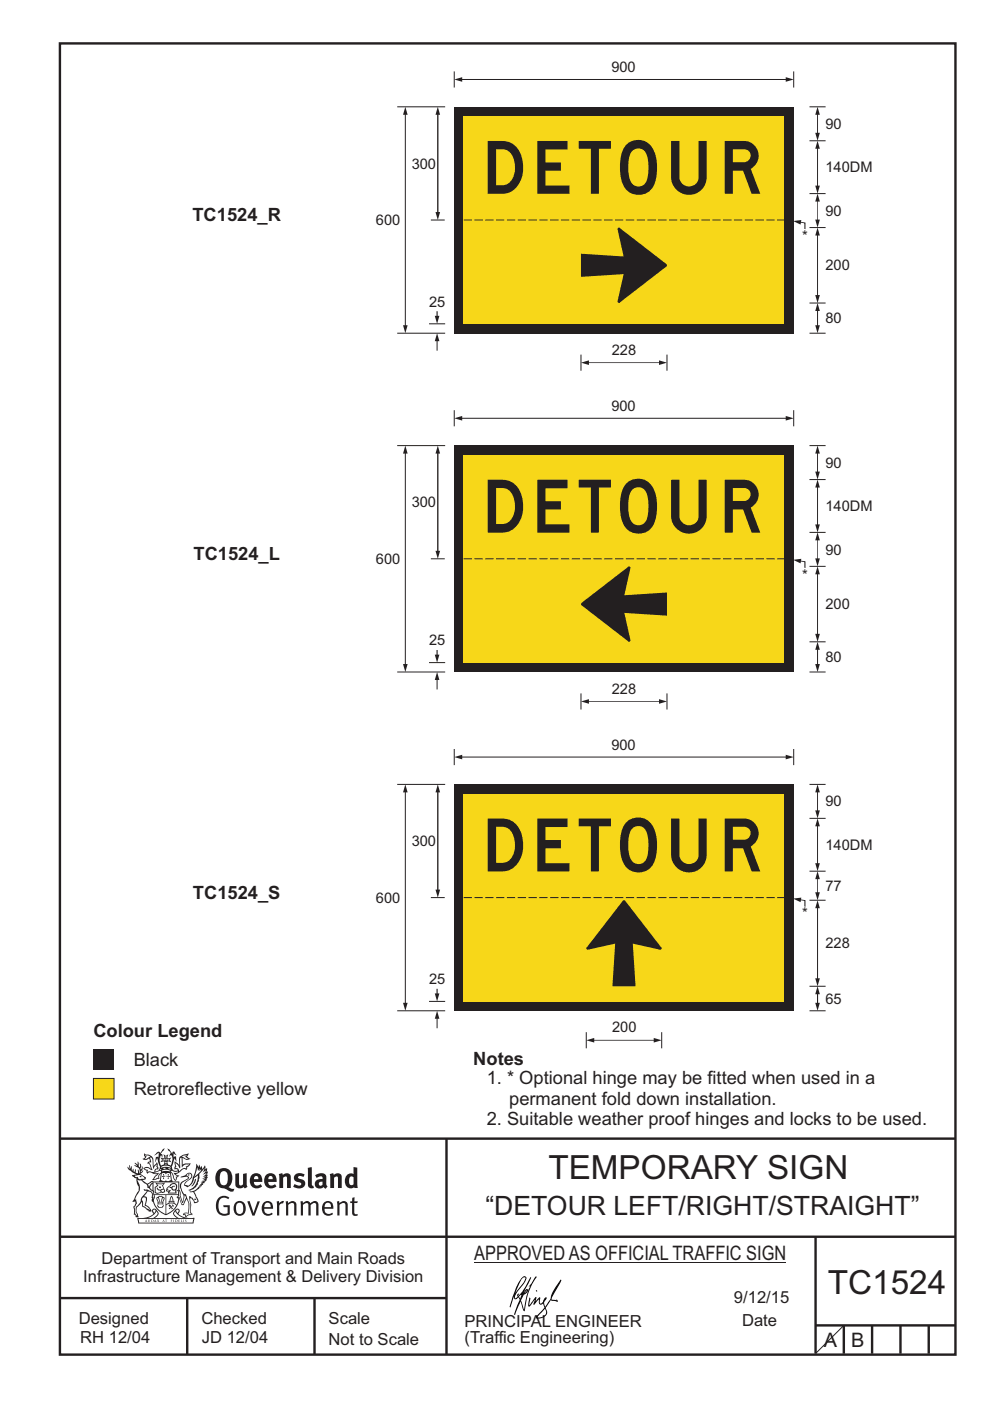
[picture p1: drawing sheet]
<svg xmlns="http://www.w3.org/2000/svg" width="210mm" height="297mm" viewBox="0 0 210 297" stroke-linecap="round" stroke-linejoin="round" font-family="sans-serif">
<g fill="none" stroke="#231f20" stroke-width=".51">
<path d="M12.7 9.2h190v278h-190zM12.7 241.4h189.9M94.7 241.4v45.8M12.7 275.2h82M12.7 262.2h190.1M39.7 275.2v12M66.7 275.2v12M173 262.2v24.8M173 281h29.6M179 281v6M185 281v6M191 281v6"/>
<path d="M197 281v6"/>
</g>
<g fill="#231f20">
<path d="M47 248.5a2.55 2.55 0 0 0 0 2.7l.3 .1a.81 .81 0 0 0 1-.9v-.6a1.04 1.04 0 0 0-1.1-1.5zM46.3 248.1a1.82 1.82 0 0 1 2.1-.2 1.82 1.82 0 0 1 .9 1.9 2.29 2.29 0 0 1-.8 1.9l.7 .3h.5l-.2 .6a2.87 2.87 0 0 1-2-.7 2.12 2.12 0 0 1-1.7-3.1z" fill-rule="evenodd"/>
<path d="M49.9 248.9l.8-.2v2a.46 .46 0 0 0 .2 .6 .46 .46 0 0 0 .7-.2v-2.2l.7-.2v2.4l.2 .5-.6 .4-.2-.3a1.02 1.02 0 0 1-1.2 .2 1.02 1.02 0 0 1-.6-1.1z" fill-rule="evenodd"/>
<path d="M54 249.5l-.1 .5h.9a.49 .49 0 0 0-.2-.6 .49 .49 0 0 0-.6 .1zM53.4 249.2a1.34 1.34 0 0 1 1.6-.3 1.34 1.34 0 0 1 .6 1.5v.2h-1.7a.77 .77 0 0 0 .5 .8 .77 .77 0 0 0 .9-.3l.3 .4a1.59 1.59 0 0 1-2.1 .2 1.59 1.59 0 0 1-.4-2z" fill-rule="evenodd"/>
<path d="M57 249.5l-.1 .5h.9a.49 .49 0 0 0-.2-.6 .49 .49 0 0 0-.6 .1zM56.4 249.2a1.34 1.34 0 0 1 1.6-.3 1.34 1.34 0 0 1 .7 1.5v.2h-1.8a.77 .77 0 0 0 .5 .8 .77 .77 0 0 0 .9-.3l.3 .4a1.59 1.59 0 0 1-2 .2 1.59 1.59 0 0 1-.5-2z" fill-rule="evenodd"/>
<path d="M59.1 248.9l.8-.2 .1 .4a.95 .95 0 0 1 1-.3 .95 .95 0 0 1 .7 .8v2.3h-.8v-2.3a.46 .46 0 0 0-.8 .1v2.2h-.9z" fill-rule="evenodd"/>
<path d="M62.5 249.1a1.75 1.75 0 0 1 2.1-.1l-.2 .5-.6-.2a.43 .43 0 0 0-.6 .3l.4 .3a1.04 1.04 0 0 1 1.2 1.2 1.04 1.04 0 0 1-1.4 .9l-1.2-.4 .3-.6 1 .4 .4-.4a.88 .88 0 0 0-1-.5l-.4-.2-.1-.4z" fill-rule="evenodd"/>
<path d="M65.3 247.6l.8-.2 .1 3.8 .2 .2 .2 .5a.88 .88 0 0 1-1-.1 .88 .88 0 0 1-.3-1z" fill-rule="evenodd"/>
<path d="M67.8 250.6a.43 .43 0 0 0-.1 .7 .43 .43 0 0 0 .7-.1v-.7zM66.8 249.2a1.7 1.7 0 0 1 2.4 .1v1.8l.3 .4-.4 .5-.5-.3a1.03 1.03 0 0 1-1.7-.2 1.03 1.03 0 0 1 .8-1.5h.7v-.4a.8 .8 0 0 0-1.2 .1z" fill-rule="evenodd"/>
<path d="M69.9 248.9l.8-.2 .1 .4a.95 .95 0 0 1 1-.3 .95 .95 0 0 1 .7 .8v2.3h-.8v-2.3a.46 .46 0 0 0-.8 .1v2.2h-.8z" fill-rule="evenodd"/>
<path d="M74.3 249.5a1.48 1.48 0 0 0 0 1.7l.4 .1 .3-.2v-1.5l-.3-.2zM75 247.4l.8 .2 .1 4.3h-.7l-.1-.2a1.26 1.26 0 0 1-1.4 0 1.26 1.26 0 0 1-.6-1.3 1.29 1.29 0 0 1 .5-1.3 1.29 1.29 0 0 1 1.4-.2z" fill-rule="evenodd"/>
<path d="M46.4 253.9a1.72 1.72 0 0 1 2.2 0l-.2 .3a1.24 1.24 0 0 0-1.4-.1 1.24 1.24 0 0 0-.7 1.3 1.49 1.49 0 0 0 1.3 2l.7-.2v-1.3h-.9l-.1-.4h1.4v2a1.93 1.93 0 0 1-2.2-.1 1.93 1.93 0 0 1-.7-2.2l.2-.7z" fill-rule="evenodd"/>
<path d="M50.3 255.2a1.65 1.65 0 0 0 .3 2.2 .99 .99 0 0 0 1-1.5 .78 .78 0 0 0-.4-.8 .78 .78 0 0 0-.9 .1zM50 254.9a1.33 1.33 0 0 1 1.6-.1 1.33 1.33 0 0 1 .5 1.5 1.31 1.31 0 0 1-1.3 1.5 1.31 1.31 0 0 1-1.3-1.6l.1-.5z" fill-rule="evenodd"/>
<path d="M52.5 254.7l.4-.1 .9 2.6 .8-2.5h.5l-1.1 3h-.5z" fill-rule="evenodd"/>
<path d="M56.2 255.2l-.2 .7h1.4a.7 .7 0 0 0-.3-.8 .7 .7 0 0 0-.9 .1zM55.9 255a1.22 1.22 0 0 1 1.5-.2 1.22 1.22 0 0 1 .5 1.5h-1.9a.93 .93 0 0 0 .5 1 .93 .93 0 0 0 1.2-.2l.1 .3a1.43 1.43 0 0 1-1.7 .1 1.43 1.43 0 0 1-.6-1.7z" fill-rule="evenodd"/>
<path d="M58.7 254.8l.4-.2 .1 .5 .4-.3 .6-.2-.2 .6a.66 .66 0 0 0-.8 .6v1.9h-.4z" fill-rule="evenodd"/>
<path d="M60.6 254.8l.4-.2 .1 .5a.94 .94 0 0 1 1-.4 .94 .94 0 0 1 .8 .7v2.3h-.5l-.1-2.5a.81 .81 0 0 0-1.2 .3v2.2h-.4z" fill-rule="evenodd"/>
<path d="M63.7 254.7l.5-.1 .1 .5 .4-.3a.78 .78 0 0 1 1.1 .3 .9 .9 0 0 1 1-.5 .9 .9 0 0 1 .7 .8v2.3h-.4l-.1-2.5a.67 .67 0 0 0-1.1 .3v2.2h-.5v-2.4l-.4-.2-.7 .4v2.2h-.5z" fill-rule="evenodd"/>
<path d="M69 255.2l-.2 .7h1.4a.7 .7 0 0 0-.3-.8 .7 .7 0 0 0-.9 .1zM68.7 255a1.22 1.22 0 0 1 1.5-.2 1.22 1.22 0 0 1 .5 1.5h-1.9a.93 .93 0 0 0 .5 1 .93 .93 0 0 0 1.2-.2l.1 .3a1.44 1.44 0 0 1-1.7 .1 1.44 1.44 0 0 1-.6-1.7z" fill-rule="evenodd"/>
<path d="M71.4 254.8l.5-.2 .1 .5a.94 .94 0 0 1 1-.4 .94 .94 0 0 1 .7 .7v2.3h-.4l-.1-2.5a.81 .81 0 0 0-1.2 .3v2.2h-.5z" fill-rule="evenodd"/>
<path d="M74.7 254l.5-.2v.9h.7l-.1 .4h-.7l.1 2.2 .1 .1h.5l.1 .3a.75 .75 0 0 1-1.2-.6v-2h-.4v-.4h.4z" fill-rule="evenodd"/>
<path d="M30.8 244.9l1.1 .3-.9 .5h-.4l.5-.5zM31.8 245.5l.2-.1a2.44 2.44 0 0 1 .4 2l.1 .4 .7-1-.1 .6 .3 .3a.57 .57 0 0 0-.6 .8l-1-.2-.5 .2 .1-.5-.7-.2 .6-.2 1 .5 .1-.1-.6-1.3-.2-.1 .5-.1zM30.7 244.5l-.2 .4 .3 .4-.6 .4a1.04 1.04 0 0 0 1.4-.1l.2 .7h-.4l-.2 .4a.94 .94 0 0 1 .9 1.1l-.2-.1a1.16 1.16 0 0 0-1.5-.1l.3 .4 .4 .2 .1 .5 .2 .2v-.2a.94 .94 0 0 1 1.1 .2h.9l-1.2 1.2a1.13 1.13 0 0 0 1.2-.2l.4-.1-.1-.4 .5-.7a.83 .83 0 0 0-.6 1.1l-.3-.1-.7 .3 1.1-1.4-.5 .2-.5-.1 1.3-.5-.2-.2-.8 .4v-.3l.2-.2 .3 .1 .1-.3-.2-.4v-.6l-.2-.3-.6 .9v-.7a1.42 1.42 0 0 0-1.7-1.8z" fill-rule="evenodd"/>
<path d="M38.5 245.3l.5-.3 .7-.1-.6 .3 .8 .5h-.3zM38.3 245.5h.2l.1 2a1.69 1.69 0 0 1 1.5-.7l-.7 .5 .1 .5a1.1 1.1 0 0 0-1.5 .6l-.1-.5-.2-.2h-.5l.2-.4-.2-.7a1.42 1.42 0 0 1 .8 1.1l.2-.1zM37.1 246.2l.1 1-.2 .3v.5l.6-.1 .1 .2a.96 .96 0 0 1-1.1-.1l-.1 .1a1.06 1.06 0 0 0 1.3 .2v.1a.72 .72 0 0 1-1 .2l.3 .5 .6 .3-.4 .1-.1 .7-.3-.4-.3-1.1-.4-.4 .4 .9a1.54 1.54 0 0 0 .6 1.2l.2-.3a.58 .58 0 0 1 .5-.7l.1-.2h-.3l-.4-.3 .9-.5a.93 .93 0 0 1 1.1-.5l.1 .2 .2-.1 .1-.5a.99 .99 0 0 0 .7-.9l-1.3 .1-.4 .3v-1.5l.9 .4 .8-.3h-.3l-.5-.4 .4-.7-.7 .2a1.46 1.46 0 0 0-1.3 2.1v.4l-.2-.4z" fill-rule="evenodd"/>
<path d="M35.6 248.9l.2 .1-.1 .4h.3l-.3 .1v.5l-.1-.6h-.3l.3-.1z" fill-rule="evenodd"/>
<path d="M34.6 248.9l.2 .1-.1 .3 .4 .1h-.4v.6l-.1-.5-.3-.1h.3z" fill-rule="evenodd"/>
<path d="M34.3 248.8a.57 .57 0 0 1 .9 .2 .57 .57 0 0 1 .9-.2l.2 1.4-.2 .1a.57 .57 0 0 1-.9-.1 .69 .69 0 0 1-1.1 0zM34.2 248.1l-.3 2.1-.2 .4h2.9l-.1-.4-.3-2.1h-.2v.3l-.8-.1-.9 .1 .1-.3z" fill-rule="evenodd"/>
<path d="M34.2 252.4a.3 .3 0 0 0 .6 0 .3 .3 0 0 0-.6 0zM33.3 251l.3 .3-.3 .3a.79 .79 0 0 0 0 1.3l.8-.2-.1-.3a.55 .55 0 0 1-.7-.6h.1l.1 .3 .4 .1 .8-.2-.4-.7 .4-.3-.7 .1zM33 250.7l1.1 .2 .9-.2-.4 .7 .4 1.1a.56 .56 0 0 1-.8 .3l-.2 .1a.73 .73 0 0 1-.9 .1 .73 .73 0 0 1-.3-.9v-.4l.5-.4z" fill-rule="evenodd"/>
<path d="M35.6 251.9l.7-.5a.58 .58 0 0 1 1-.1 .58 .58 0 0 1-.5 .9l-.2-.3a.43 .43 0 0 1 .6-.3v-.1a.57 .57 0 0 0-.8 .2l-.2-.1-.3 .2 .4 .1a.55 .55 0 0 0 .9 .5v.5h-1.3l.3-.4-.1-.2-.6 .1 .2-.2-.2-.1zM35.4 251.8l-.1 .2a.39 .39 0 0 0 .2 .7l.3-.1-.2 .5h1.9l-.1-.8a.86 .86 0 0 0-.1-1.4 .86 .86 0 0 0-1.3 .4z" fill-rule="evenodd"/>
<path d="M36 254.8h.8v.2h-.8zM36.4 253.8l.2 .8h-.4zM36.4 253.5l-.3 .5-.1 .6h-.2v.4l-.7 .4 .1 .2a1.48 1.48 0 0 1 2.2 .1l.2-.1-.6-.5v-.5h-.2l-.1-.6z" fill-rule="evenodd"/>
<path d="M35.8 255.4l.3 .1 .2 .3 .3-.2-.2-.2a.38 .38 0 0 1 .4 .5l-.1-.2-.3 .3 .3 .2-.3 .2-.1-.3-.4 .3-.1-.2 .4-.3-.2-.1-.1 .1z" fill-rule="evenodd"/>
<path d="M34.5 254h.2v.2l-.3 .6h-.1zM33.6 255.3h.9v.2a.55 .55 0 0 1-.8 .4v-.2h-.2zM33.4 254h.2l.2 .8h-.2zM33.6 255h.8l.1 .1-.8 .1zM33.8 253.7h.5l-.2 1.1h-.2zM33.3 253.8l-.1 .3 .3 1.2a.48 .48 0 0 0-.1 .5 .48 .48 0 0 0 .4 .3l.6-.1a.49 .49 0 0 0 .2-.7l.3-1.2-.1-.3a1.42 1.42 0 0 0-1.5 0z" fill-rule="evenodd"/>
<path d="M33.6 251.6h.5l.1 .3h-.4z" fill-rule="evenodd"/>
<path d="M41.3 250.1l.3-.2-.2 .9-.6 .7h-.2l.5-.7z" fill-rule="evenodd"/>
<path d="M39.7 249l.3-.2 .5 .2a.88 .88 0 0 1-.6 1.1 1.22 1.22 0 0 0-.8 1.3l.5 .2a.72 .72 0 0 0 .9-.4l.5-.8 .2-.6 .8-.6v.3a2.85 2.85 0 0 1-2 2.8l.1 .1a2.13 2.13 0 0 0 1.9-1.5l-.1-.2a2.01 2.01 0 0 0 .3-1.8l1.2-1.3-.4 1 .7-.5-.7 1 .8-.4-.8 .8 .7-.1-.9 .5 .8-.1-.8 .4h.7l-.8 .3 .3 .2h-.4l.2 .4-.4-.1 .2 .3h-.4l.1 .3h-.1a2.16 2.16 0 0 1-2 1l.1 .2h.4a.76 .76 0 0 1 .7 .7l.5 1.2-.6 .2a1.45 1.45 0 0 0-1.2-1.3l.3 1.8-.1 1.9 .4 .2a1.07 1.07 0 0 0-1.2 .4v-.3l-.5-.2a.87 .87 0 0 1 1-.1l.1-.7a4.4 4.4 0 0 0-.6-3.1l-.1-.3h-.2a2.16 2.16 0 0 1-.7-2.2l.3-.3 1.2-.8a.55 .55 0 0 0-.4-.7zM37.8 252.4a.76 .76 0 0 1 .3 1.1l.6 1.6 .4-1.7 .2 .1a.61 .61 0 0 1-.1 .9l-.3 .9h-.2l-.7-1.6-.3 .1a1.18 1.18 0 0 0 .1-1.4zM41.8 247.5l.2 .8 .3-.6v.6l.3-.5a1.9 1.9 0 0 1-1.1 1.4l-.3 .3zM38.2 249.6l1.4-.1 .2 .1v.3l-.5 .3a1.26 1.26 0 0 0-1 1.9l.2 .7a1.84 1.84 0 0 1 .2 2l-.4-1.3a.96 .96 0 0 0-.4-1.3l-.4 .3a.78 .78 0 0 1-.1 1.3l.2 .2h.4l.4 1.1a.38 .38 0 0 0 .2 .4 .38 .38 0 0 0 .4-.1l.6-1.2a2.94 2.94 0 0 1 .3 2.5v.5l-.8-.1-.3 .4v.2l.4-.1 .1 .4 .2 .1a1.02 1.02 0 0 1 1.3-.5l-.1-.4-.3-.1 .2-1.7-.3-1.4 .1 .1a1.14 1.14 0 0 1 .7 .9 .63 .63 0 0 0 .9-.2 .63 .63 0 0 0-.2-.8l-.6-1.3 .9-.6 .2-.3 .2-.1v-.2h.3l-.1-.3h.4l-.1-.3 .5-.1-.2-.2 .5-.4 .1-.2-.3 .1 .5-.6-.3 .1 .3-.6-.4 .1 .4-.5v-.3l-.3 .2 .1-.6v-.3l-.4 .3-.1-.8-.5 .8-.2-.7-.2 .5-.3-.8-.1 .6-.5-.8-.1 1.4-.7 1.9a1.81 1.81 0 0 1-.9 1.4l-.6-.2a1.75 1.75 0 0 1 1.1-1.2 .75 .75 0 0 0 .1-1.3 .75 .75 0 0 0-1.2 .5z" fill-rule="evenodd"/>
<path d="M41.2 254.2l.3-.1 .1 .3h-.4z" fill-rule="evenodd"/>
<path d="M29.4 258.4h11.6l-.2 .8h-11.3zM31.3 258.2l.5-.1a2.48 2.48 0 0 0 1.4-1.3l.2 .6-.5 .5-.4 .3zM32.5 256.6l.3-.2 .2 .2-.3 .6zM37.2 256.8a2.65 2.65 0 0 0 1.8 1.4h-1.1l-.5-.3-.5-.5zM37.4 256.6l.2-.2 .3 .2-.3 .6zM29.2 258.2l.1 1.2h11.7l.3-1.1-.2-.1a4.1 4.1 0 0 1-3.3-.9l.3-.4-.1-.5a1.06 1.06 0 0 0-1.3 .9l.2 .4 .6 .5h-4.7l.3-.1a.84 .84 0 0 0 .6-.7 .84 .84 0 0 0-.5-.9l-.3-.2-.5 .1-.1 .5 .3 .4a4.2 4.2 0 0 1-3.4 .9z" fill-rule="evenodd"/>
<path d="M31 258.7l.1 .2h-.2zM31 258.6l-.3 .5 .4-.1 .2 .1z" fill-rule="evenodd"/>
<path d="M31.3 258.6h.2v.4a.25 .25 0 0 0 .3-.1 .25 .25 0 0 0-.1-.3h.1a.29 .29 0 0 1 0 .4 .29 .29 0 0 1-.4 0 .29 .29 0 0 1 0-.4z" fill-rule="evenodd"/>
<path d="M32.2 258.6a.22 .22 0 0 1 .3 .2 .22 .22 0 0 1-.3 .2zM32 258.6v.5a.33 .33 0 0 0 .5-.1 .33 .33 0 0 0 0-.4 .33 .33 0 0 0-.5 0z" fill-rule="evenodd"/>
<path d="M32.9 258.7l.1 .2h-.2zM32.9 258.6l-.2 .5 .3-.1 .2 .1z" fill-rule="evenodd"/>
<path d="M33.3 258.6h.2v.2l.3-.2-.2 .2 .2 .3-.3-.2-.1 .2h-.1l.2-.3z" fill-rule="evenodd"/>
<path d="M34.7 258.7l.1 .2h-.2zM34.7 258.6l-.3 .5 .4-.1 .2 .1z" fill-rule="evenodd"/>
<path d="M35 258.6h.4h-.1v.5h-.2l.1-.5z" fill-rule="evenodd"/>
<path d="M36.2 258.6h.3h-.2v.2h.2h-.2l.1 .3h-.2z" fill-rule="evenodd"/>
<path d="M36.7 258.6h.2v.5h-.2z" fill-rule="evenodd"/>
<path d="M37.3 258.6a.22 .22 0 0 1 .3 .2 .22 .22 0 0 1-.3 .2zM37.1 258.6v.5a.33 .33 0 0 0 .5-.1 .33 .33 0 0 0 0-.4 .33 .33 0 0 0-.5 0z" fill-rule="evenodd"/>
<path d="M37.8 258.6h.3h-.1v.2h.1h-.1v.2l.1 .1h-.3z" fill-rule="evenodd"/>
<path d="M38.3 258.6h.3l-.1 .4 .2 .1h-.4z" fill-rule="evenodd"/>
<path d="M38.9 258.6h.2v.5h-.2z" fill-rule="evenodd"/>
<path d="M39.3 258.6h.2l-.2 .1 .2 .2-.1 .2h-.1v-.2l.2 .1z" fill-rule="evenodd"/>
<path d="M34.2 247.4a1.51 1.51 0 0 1 2 .2 2.67 2.67 0 0 0-2.1 0zM35.7 247.6l.4 .2 .1 .2-.4-.1zM34.6 247.7l.4-.1 .2 .2h-.4zM34 247.9l.3 .1-.3 .1zM34.9 246.9l.3-.2 .2 .2zM34.9 245.7h.2v.4h-.2zM35 245.1l.2 .2 .2-.2-.1 .4h-.2zM35.1 246.3h.2l.1 .4-.2-.2-.2 .2zM35.3 245.7h.2v.4h-.2zM34.4 245.7l.3 .1v.2l-.3 .1 .2-.2zM35.7 245.8l.3-.1-.2 .2 .2 .2-.4-.1zM32.7 244.9l1-.5-.1 1-.2-.1-.4 .1-.2 1.1 .5-1 .2 .9a1.84 1.84 0 0 1 .3 1.7l.4 .1a2.48 2.48 0 0 1 2.2 .1l.2-.3-.2-.7 .7-1.7 .4 .6-.2-1-.2-.1-.2 .3v-.9l.6 .4-.6-.7h-.3l-.1 .4-.5-.8-.5-.3 .2 .4 .5 .6-.4 .7 .4-.3a2.06 2.06 0 0 1 0 2.2l-.6-.2-.1-.6 .1-.1 .8 .2-.4-.5 .4-.5-.7 .2-.2-.2 .2-.7-.5 .4-.5-.4 .2 .7-.2 .2-.7-.2 .4 .5-.4 .5 .7-.2 .2 .1-.2 .6-.5 .2a2.02 2.02 0 0 1 0-2.2l.3 .5-.1-.6-.3-.1 .8-1.2-.5 .3-.4 .7-.2-.3a.8 .8 0 0 0-.8 .5z" fill-rule="evenodd"/>
<path d="M29.2 250.1l.3 .2a.61 .61 0 0 1 .8 .3l.3 .2a.8 .8 0 0 1 .6 1l.4 .1 .5 .6a1 1 0 0 1 .5 1l-.1 .7v-.5h-.1a.96 .96 0 0 0-.8-1.3l-.3-.2h-.6l-.1-.1-.2 .1 .2 .3h.5l-1.1 1.4-.2 .9-.4 .6a1.33 1.33 0 0 0-.5 1.8l.2 .5a1.26 1.26 0 0 1-.5-1.4l-.1-.4a1.56 1.56 0 0 0 .4-1.7l-.3 .2 .2-.5a3.2 3.2 0 0 0 .7-3zM30.4 253.9h.4a2.06 2.06 0 0 1-.1 1.6l.7 .5 .4 .5-.6-.2-.8-.6-.1-.9a.51 .51 0 0 1 .1-.9zM28.6 249.3a1.52 1.52 0 0 1 2.1 .6l-1.1 .1-.2-.1-.2-.4-.4 .1zM27.5 247v.8l-.3-.4-.2 .1a3.1 3.1 0 0 0 2 1.5l-1 .1 .5 .6 .5 .1v1.1a1.84 1.84 0 0 1-.2 2.5l-.4 .9-.4 .4 .3 .1 .4-.1 .1 .4-.2 .5-.3 .2 .1 1.8 .2-.1 .2 .6h.2l.4-.1-.1-.5a1.3 1.3 0 0 1-.1-1.6l.8-1.1 .2 1.1 .6 .2 .4 .6 .2-.2 .2 .4 .5-.1a1.85 1.85 0 0 0-1.2-1.3l.1-.3a1.39 1.39 0 0 0 0-1.5h-.5l.5-.6a.66 .66 0 0 1 .9-.4 .66 .66 0 0 1 .3 .9l-.1 .4h.2v.1l-.2 .3 .2 .5 .2-.3a2.24 2.24 0 0 0 .1-2.2 .73 .73 0 0 1-.7-.6 .73 .73 0 0 1 .5-.8l.1-.2a.94 .94 0 0 0-.9 .8 .48 .48 0 0 1-.1-.5 .48 .48 0 0 1 .5-.3l.5-.3a.51 .51 0 0 0-.8 .2l-.5 .3-1-.8 .6-.1 .1-.5-1.1-.7 .5-.4v-.4l-.5 .5 .1-.2a.69 .69 0 0 0 .2-1.1v.5l-.3 .2 .1-1.1-.3-.2 .1 .6-.1 .2-.4-1.2v.6l-.7-.3 .6 .6-.6-.2 .2 .3a1 1 0 0 1 .8 1.5l-.2-.8v.8l-.5-.2-.1-.7-.2 .6-.2-.1v-.6l-.2 .4-.2-.2 .1-.7-.2 .5z" fill-rule="evenodd"/>
<path d="M29.5 249.5l.3-.2 .3 .3z" fill-rule="evenodd"/>
<path d="M32.4 250.5h5.6v2l-.2-.1v-1.7h-5.2v2.5h5.2v-.8l.1 .2-.1 1.1v-.3h-2.5v4a4.1 4.1 0 0 0 2.6-3.6l.1-.1a4 4 0 0 1-2.8 3.9 4.2 4.2 0 0 1-2.8-4.7l.1 1.3 .1-.1a3.8 3.8 0 0 0 2.5 3.3v-4h-2.5l-.2-.9z" fill-rule="evenodd"/>
<circle cx="40" cy="249.1" r=".17"/>
</g>
<path d="M100.6 267.7h66.2" fill="none" stroke="#231f20" stroke-width=".21"/>
<g fill="#000">
<path d="M111.6 273.7l.2-.2-.5 .7zM110.4 274.5l.2 .1-.3 .8-.2-.5zM110.9 270.9h.5a9.3 9.3 0 0 1-2 3.1l-.1 .3 1-2.5zM110.6 271a14.7 14.7 0 0 0-2.2 4.9l-.3 1.2 .1 .1 .8-2.3a.42 .42 0 0 0 .2 .6 .42 .42 0 0 0 .6-.3l.2-.1 .2 .5-1.1 3.2h.2l1.1-2.9 .6 1.9 .2 .2 .2-.5a13.5 13.5 0 0 1 2-6.2l.4-.5-.1-.2-1.6 2.1 .4-.1a14.9 14.9 0 0 0-1.3 5.1l-.4-1.1a1.39 1.39 0 0 1 .2-1.9l.1-.2a.92 .92 0 0 0 .8-1.2 .75 .75 0 0 0-.8 .7l-.1 .2 1.6-3.4h-.1l-.4 .7a10.5 10.5 0 0 1-2.2 3.3l.2-.5a.32 .32 0 0 0-.4 .2 .32 .32 0 0 0 .1 .4l-.5 .4a3.2 3.2 0 0 1 1.1-2.3l.5-.6a2.49 2.49 0 0 0 .7-1.6l-.4-.2z" fill-rule="evenodd"/>
<path d="M113.7 273.6l.3 .2h-.3z" fill-rule="evenodd"/>
<path d="M115.6 277.5a1.15 1.15 0 0 1 .1 1.3 1.15 1.15 0 0 1-1.2 .5l-.6 .1zM112.2 275.2l-.2 1.6 .2 .2 1.2-1.5-.2 1.1 1.1-1.1a.94 .94 0 0 0 .4 1.1l.5-.3 .3 .9-1.2 1.3a.98 .98 0 0 0-.5 1 1.9 1.9 0 0 0 2.3-1.3l-.1-.2a1.02 1.02 0 0 1 .2-1.4l.6-1 1.5 .3-.2-.4v.2l-1.1-.1v-.3l2-3.6 .1-.2-.2-.2-1.7 2.8a6.6 6.6 0 0 1-1.6 2.9l-.1-.2a1.01 1.01 0 0 1 .4-1.4l.1-.2-.3-.1-.4 .4-.1 .5-.6 .4-.1-.4 .1-.9-.2-.1-.9 1 .3-1h-.2l-1.4 1.8 .3-1.5v-.1z" fill-rule="evenodd"/>
</g>
<path d="M19.8 222.5h4.4v4.4h-4.4z" fill="#231f20"/>
<path d="M19.8 228.6h4.4v4.4h-4.4z" fill-rule="evenodd" fill="#f7d719" stroke="#231f20" stroke-width=".21"/>
<path d="M179 281l-6 6" fill="none" stroke="#231f20" stroke-width=".21"/>
<path d="M96.3 166.3h72v48h-72z" fill="#231f20"/>
<path d="M173.4 210.7v2.1" fill="none" stroke="#231f20" stroke-width=".21"/>
<g fill="#231f20">
<path d="M173.4 209.1l.5 1.7h-1z"/>
<path d="M172.9 212.6h1l-.5 1.7z"/>
</g>
<path d="M173.4 186.3v3" fill="none" stroke="#231f20" stroke-width=".21"/>
<g fill="#231f20">
<path d="M173.4 184.7l.5 1.7h-1z"/>
<path d="M172.9 189.2h1l-.5 1.7z"/>
</g>
<path d="M169.7 190.8l1 .1v1.3" fill="none" stroke="#231f20" stroke-width=".21"/>
<path d="M168.2 190.5l1.8-.2-.2 1z" fill="#231f20"/>
<path d="M173.4 192.4v15.2" fill="none" stroke="#231f20" stroke-width=".21"/>
<g fill="#231f20">
<path d="M173.4 190.9l.5 1.7h-1z"/>
<path d="M172.9 207.4h1l-.5 1.7z"/>
</g>
<path d="M168.3 158.8v3.4M97.9 160.5h68.9M171.7 190.9h3.4M171.7 214.3h3.4M171.7 209.1h3.4" fill="none" stroke="#231f20" stroke-width=".21"/>
<g fill="#231f20">
<path d="M96.3 160.5l1.7-.5v1z"/>
<path d="M166.7 160l1.6 .5-1.6 .5z"/>
</g>
<path d="M173.4 175.1v8.1M171.7 184.7h3.4" fill="none" stroke="#231f20" stroke-width=".21"/>
<g fill="#231f20">
<path d="M173.4 173.5l.5 1.7h-1z"/>
<path d="M172.9 183h1l-.5 1.7z"/>
</g>
<path d="M171.7 173.5h3.4" fill="none" stroke="#231f20" stroke-width=".21"/>
<path d="M98.3 168.3h68.1v44h-68.1z" fill="#f7d719"/>
<path d="M132.1 191h.5l7.7 9.9a.32 .32 0 0 1-.3 .5l-5.8-1.3 .6 9h-4.9l.6-9-5.8 1.3a.31 .31 0 0 1-.3-.3 .31 .31 0 0 1 .1-.3z" fill-rule="evenodd" fill="#231f20"/>
<path d="M173.4 167.9v4.1" fill="none" stroke="#231f20" stroke-width=".21"/>
<g fill="#231f20">
<path d="M173.4 166.3l.5 1.7h-1z"/>
<path d="M172.9 171.8h1l-.5 1.7z"/>
</g>
<path d="M96.3 158.8v3.4M86 167.9v44.9M171.7 166.3h3.4" fill="none" stroke="#231f20" stroke-width=".21"/>
<path d="M98.3 190.3h68.1" fill="none" stroke="#231f20" stroke-width=".21" stroke-dasharray="1.8 .5" stroke-linecap="butt"/>
<g fill="#231f20">
<path d="M86 166.3l.5 1.7h-1z"/>
<path d="M85.5 212.6h1l-.5 1.7z"/>
</g>
<path d="M84.2 166.3h10.2M84.2 214.3h10.2M92.7 215.9v2.1" fill="none" stroke="#231f20" stroke-width=".21"/>
<path d="M92.7 214.3l.5 1.7h-1z" fill="#231f20"/>
<path d="M92.7 209.6v1.2" fill="none" stroke="#231f20" stroke-width=".21"/>
<path d="M92.2 210.6h1l-.5 1.7z" fill="#231f20"/>
<path d="M91 212.3h3.4M125.9 220.6h12.9" fill="none" stroke="#231f20" stroke-width=".21"/>
<g fill="#231f20">
<path d="M124.3 220.6l1.7-.5v.9z"/>
<path d="M138.7 220.1l1.6 .5-1.6 .4z"/>
</g>
<path d="M92.9 167.9v20.9M124.3 218.8v3.5M140.3 218.8v3.5" fill="none" stroke="#231f20" stroke-width=".21"/>
<g fill="#231f20">
<path d="M92.9 166.3l.4 1.7h-.9z"/>
<path d="M92.4 188.6h.9l-.4 1.7z"/>
</g>
<path d="M91.4 190.3h2.9" fill="none" stroke="#231f20" stroke-width=".21"/>
<path d="M96.3 94.5h72v48h-72z" fill="#231f20"/>
<path d="M173.4 137.6v3.3" fill="none" stroke="#231f20" stroke-width=".21"/>
<g fill="#231f20">
<path d="M173.4 136.1l.5 1.7h-1z"/>
<path d="M172.9 140.8h1l-.5 1.7z"/>
</g>
<path d="M173.4 114.4v4.1" fill="none" stroke="#231f20" stroke-width=".21"/>
<g fill="#231f20">
<path d="M173.4 112.9l.5 1.7h-1z"/>
<path d="M172.9 118.4h1l-.5 1.7z"/>
</g>
<path d="M173.4 121.6v12.9" fill="none" stroke="#231f20" stroke-width=".21"/>
<g fill="#231f20">
<path d="M173.4 120.1l.5 1.7h-1z"/>
<path d="M172.9 134.4h1l-.5 1.7z"/>
</g>
<path d="M97.9 88.7h68.9M168.3 87v3.4M171.7 120.1h3.4M171.7 136.1h3.4M171.7 142.5h3.4" fill="none" stroke="#231f20" stroke-width=".21"/>
<g fill="#231f20">
<path d="M96.3 88.7l1.7-.5v1z"/>
<path d="M166.7 88.2l1.6 .5-1.6 .5z"/>
</g>
<path d="M171.7 112.9h3.4M173.4 103.2v8.1" fill="none" stroke="#231f20" stroke-width=".21"/>
<g fill="#231f20">
<path d="M173.4 101.7l.5 1.7h-1z"/>
<path d="M172.9 111.2h1l-.5 1.7z"/>
</g>
<path d="M171.7 101.7h3.4" fill="none" stroke="#231f20" stroke-width=".21"/>
<path d="M98.3 96.5h68.1v44h-68.1z" fill="#f7d719"/>
<path d="M123.3 127.8l9.9-7.7a.32 .32 0 0 1 .5 .3l-1.3 5.8 9.1-.6v4.9l-9.1-.6 1.3 5.8a.31 .31 0 0 1-.2 .4 .31 .31 0 0 1-.4-.2l-9.8-7.6z" fill-rule="evenodd" fill="#231f20"/>
<path d="M173.4 96v4.1" fill="none" stroke="#231f20" stroke-width=".21"/>
<g fill="#231f20">
<path d="M173.4 94.5l.5 1.7h-1z"/>
<path d="M172.9 100h1l-.5 1.7z"/>
</g>
<path d="M171.7 94.5h3.4M169.7 118.9l1 .2v1.3" fill="none" stroke="#231f20" stroke-width=".21"/>
<path d="M168.2 118.7l1.8-.2-.2 .9z" fill="#231f20"/>
<path d="M98.3 118.5h68.1" fill="none" stroke="#231f20" stroke-width=".21" stroke-dasharray="1.8 .5" stroke-linecap="butt"/>
<path d="M86 96v44.9M96.3 87v3.4" fill="none" stroke="#231f20" stroke-width=".21"/>
<g fill="#231f20">
<path d="M86 94.5l.5 1.7h-1z"/>
<path d="M85.5 140.8h1l-.5 1.7z"/>
</g>
<path d="M84.2 94.5h10.2M84.2 142.5h10.2M92.7 144v2.2" fill="none" stroke="#231f20" stroke-width=".21"/>
<path d="M92.7 142.5l.5 1.7h-1z" fill="#231f20"/>
<path d="M92.7 137.8v1.1" fill="none" stroke="#231f20" stroke-width=".21"/>
<path d="M92.2 138.8h1l-.5 1.7z" fill="#231f20"/>
<path d="M91 140.5h3.4M124.8 148.7h15.1" fill="none" stroke="#231f20" stroke-width=".21"/>
<g fill="#231f20">
<path d="M123.2 148.7l1.7-.5v1z"/>
<path d="M139.8 148.2l1.7 .5-1.7 .5z"/>
</g>
<path d="M92.9 96v20.9M123.2 147v3.4M141.5 147v3.4" fill="none" stroke="#231f20" stroke-width=".21"/>
<g fill="#231f20">
<path d="M92.9 94.5l.4 1.7h-.9z"/>
<path d="M92.4 116.8h.9l-.4 1.7z"/>
</g>
<path d="M91.4 118.5h2.9" fill="none" stroke="#231f20" stroke-width=".21"/>
<path d="M96.3 22.6h72v48h-72z" fill="#231f20"/>
<path d="M173.4 65.8v3.3" fill="none" stroke="#231f20" stroke-width=".21"/>
<g fill="#231f20">
<path d="M173.4 64.2l.5 1.7h-1z"/>
<path d="M172.9 69h1l-.5 1.6z"/>
</g>
<path d="M173.4 42.6v4.1" fill="none" stroke="#231f20" stroke-width=".21"/>
<g fill="#231f20">
<path d="M173.4 41l.5 1.7h-1z"/>
<path d="M172.9 46.6h1l-.5 1.6z"/>
</g>
<path d="M173.4 49.8v12.9" fill="none" stroke="#231f20" stroke-width=".21"/>
<g fill="#231f20">
<path d="M173.4 48.2l.5 1.7h-1z"/>
<path d="M172.9 62.6h1l-.5 1.6z"/>
</g>
<path d="M97.9 16.9h68.9M168.3 15.1v3.5M171.7 48.2h3.4M171.7 70.6h3.4M171.7 64.2h3.4" fill="none" stroke="#231f20" stroke-width=".21"/>
<g fill="#231f20">
<path d="M96.3 16.9l1.7-.5v.9z"/>
<path d="M166.7 16.4l1.6 .5-1.6 .4z"/>
</g>
<path d="M173.4 31.4v8.1M171.7 41h3.4" fill="none" stroke="#231f20" stroke-width=".21"/>
<g fill="#231f20">
<path d="M173.4 29.8l.5 1.7h-1z"/>
<path d="M172.9 39.4h1l-.5 1.6z"/>
</g>
<path d="M171.7 29.8h3.4" fill="none" stroke="#231f20" stroke-width=".21"/>
<path d="M98.3 24.6h68.1v44.1h-68.1z" fill="#f7d719"/>
<path d="M123.2 53.8l9.1 .6-1.3-5.8a.31 .31 0 0 1 .2-.3 .31 .31 0 0 1 .4 .1l9.8 7.6 .1 .3-.1 .2-9.9 7.7a.32 .32 0 0 1-.5-.3l1.3-5.8-9.1 .6z" fill-rule="evenodd" fill="#231f20"/>
<path d="M173.4 24.2v4.1" fill="none" stroke="#231f20" stroke-width=".21"/>
<g fill="#231f20">
<path d="M173.4 22.6l.5 1.7h-1z"/>
<path d="M172.9 28.2h1l-.5 1.6z"/>
</g>
<path d="M171.7 22.6h3.4M169.7 47.1l1 .2v1.3" fill="none" stroke="#231f20" stroke-width=".21"/>
<path d="M168.2 46.9l1.8-.3-.2 1z" fill="#231f20"/>
<path d="M98.3 46.6h68.1" fill="none" stroke="#231f20" stroke-width=".21" stroke-dasharray="1.8 .5" stroke-linecap="butt"/>
<path d="M96.3 15.1v3.5M86 24.2v44.9" fill="none" stroke="#231f20" stroke-width=".21"/>
<g fill="#231f20">
<path d="M86 22.6l.5 1.7h-1z"/>
<path d="M85.5 69h1l-.5 1.6z"/>
</g>
<path d="M84.2 22.6h10.2M84.2 70.6h10.2M92.7 72.2v2.1" fill="none" stroke="#231f20" stroke-width=".21"/>
<path d="M92.7 70.6l.5 1.7h-1z" fill="#231f20"/>
<path d="M92.7 66v1.1" fill="none" stroke="#231f20" stroke-width=".21"/>
<path d="M92.2 67h1l-.5 1.7z" fill="#231f20"/>
<path d="M91 68.7h3.4M124.8 76.9h15.1" fill="none" stroke="#231f20" stroke-width=".21"/>
<g fill="#231f20">
<path d="M123.2 76.9l1.7-.5v1z"/>
<path d="M139.8 76.4l1.7 .5-1.7 .5z"/>
</g>
<path d="M92.9 24.2v20.9M123.2 75.2v3.4M141.5 75.2v3.4" fill="none" stroke="#231f20" stroke-width=".21"/>
<g fill="#231f20">
<path d="M92.9 22.6l.4 1.7h-.9z"/>
<path d="M92.4 45h.9l-.4 1.6z"/>
</g>
<path d="M91.4 46.6h2.9" fill="none" stroke="#231f20" stroke-width=".21"/>
<g font-size="11.2" fill="#231f20">
<text x="103.4" y="41.1">DETOUR</text>
<text x="103.4" y="112.9">DETOUR</text>
<text x="103.4" y="184.8">DETOUR</text>
</g>
<g font-size="7.1" fill="#231f20">
<text x="116.3" y="249.9">TEMPORARY SIGN</text>
<text x="175.6" y="274.3">TC1524</text>
</g>
<text font-size="5.6" fill="#231f20" x="102.9" y="257.7">“DETOUR LEFT/RIGHT/STRAIGHT”</text>
<g font-size="4.2" fill="#231f20">
<text x="100.6" y="267.2">APPROVED AS OFFICIAL TRAFFIC SIGN</text>
<text x="174.7" y="285.6">A</text>
<text x="180.5" y="285.6">B</text>
</g>
<g font-size="3.9" fill="#231f20">
<text x="40.8" y="46.9">TC1524_R</text>
<text x="41" y="118.7">TC1524_L</text>
<text x="40.9" y="190.5">TC1524_S</text>
<text x="19.8" y="219.9">Colour Legend</text>
<text x="28.4" y="226">Black</text>
<text x="100.4" y="225.7">Notes</text>
<text x="28.4" y="232.1">Retroreflective yellow</text>
<text x="103.2" y="229.9">1. * Optional hinge may be fitted when used in a</text>
<text x="103.2" y="238.5">2. Suitable weather proof hinges and locks to be used.</text>
<text x="108" y="234.2">permanent fold down installation.</text>
</g>
<g font-size="3.5" fill="#231f20">
<text x="21.5" y="267.9">Department of Transport and Main Roads</text>
<text x="17.7" y="271.8">Infrastructure Management &amp; Delivery Division</text>
<text x="16.7" y="280.7">Designed</text>
<text x="42.7" y="280.7">Checked</text>
<text x="69.7" y="280.7">Scale</text>
<text x="98.5" y="281.4">PRINCIPAL ENGINEER</text>
<text x="155.7" y="276.2">9/12/15</text>
<text x="157.4" y="281.2">Date</text>
<text x="17" y="284.8">RH 12/04</text>
<text x="42.8" y="284.8">JD 12/04</text>
<text x="69.7" y="285.2">Not to Scale</text>
<text x="98.5" y="284.8">(Traffic Engineering)</text>
</g>
<g font-size="3.1" fill="#231f20">
<text x="129.7" y="15.3">900</text>
<text x="175.1" y="27.3">90</text>
<text x="87.3" y="35.7">300</text>
<text x="175.1" y="36.6">140DM</text>
<text x="79.7" y="47.8">600</text>
<text x="175.1" y="45.7">90</text>
<text x="170.2" y="51.1">*</text>
<text x="175.1" y="57.3">200</text>
<text x="91" y="65">25</text>
<text x="175.1" y="68.5">80</text>
<text x="129.8" y="75.2">228</text>
<text x="129.7" y="87.1">900</text>
<text x="175.1" y="99.1">90</text>
<text x="87.3" y="107.6">300</text>
<text x="175.1" y="108.4">140DM</text>
<text x="79.7" y="119.6">600</text>
<text x="175.1" y="117.6">90</text>
<text x="170.2" y="122.9">*</text>
<text x="175.1" y="129.2">200</text>
<text x="91" y="136.8">25</text>
<text x="175.1" y="140.4">80</text>
<text x="129.8" y="147.1">228</text>
<text x="129.7" y="159">900</text>
<text x="175.1" y="171">90</text>
<text x="87.3" y="179.4">300</text>
<text x="175.1" y="180.2">140DM</text>
<text x="79.7" y="191.4">600</text>
<text x="175.1" y="188.9">77</text>
<text x="170.2" y="194.7">*</text>
<text x="175.1" y="201.1">228</text>
<text x="91" y="208.7">25</text>
<text x="175.1" y="212.8">65</text>
<text x="129.8" y="218.9">200</text>
</g>
</svg>
